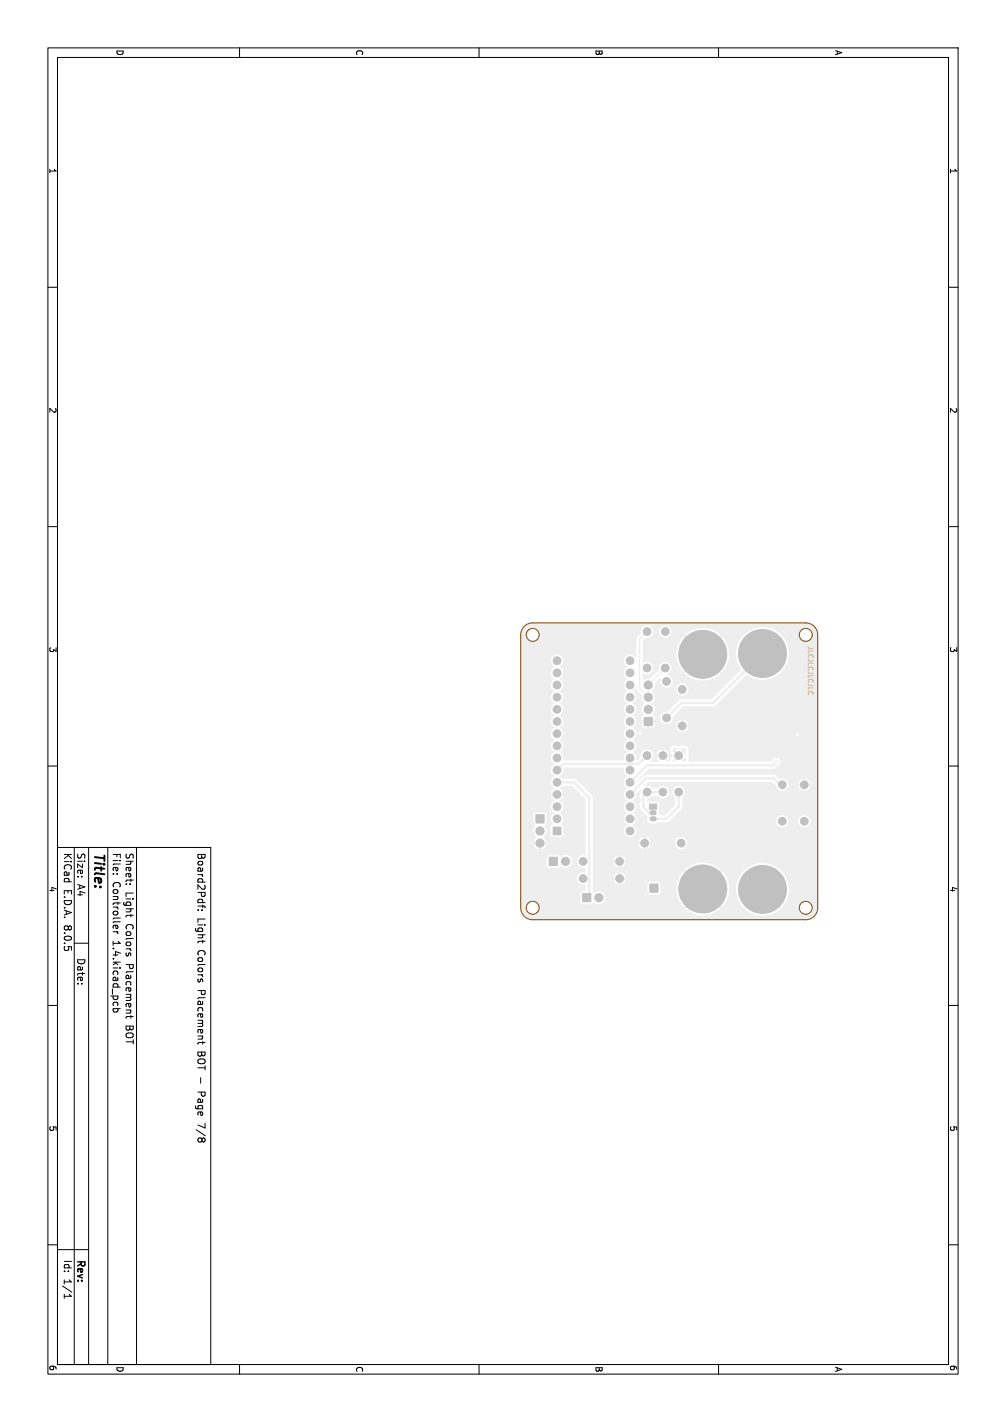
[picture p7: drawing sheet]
<svg xmlns="http://www.w3.org/2000/svg" width="210mm" height="297mm" viewBox="0 0 210 297" stroke-linecap="round" stroke-linejoin="round" font-family="sans-serif">
<g fill="#eee" stroke="#eee" stroke-width=".21">
<path d="M114.7 179.1h1.7v1.7h-1.7z"/>
<path d="M135.6 168h1.5v1h-1.5z"/>
<path d="M134.5 149.8h1.7v1.7h-1.7z"/>
<path d="M121.6 186.7h1.7v1.7h-1.7z"/>
<path d="M111.9 170.2h1.7v1.7h-1.7z"/>
<path d="M135.7 184.7h1.7v1.7h-1.7z"/>
<path d="M115.5 172.8h1.6v1.6h-1.6z"/>
<circle cx="159.2" cy="185.8" r="2.7"/>
<circle cx="159.2" cy="185.8" r="5"/>
<circle cx="139.1" cy="149.9" r=".8"/>
<circle cx="139.1" cy="142.3" r=".8"/>
<circle cx="118.1" cy="179.9" r=".85"/>
<circle cx="159.2" cy="136.5" r="2.7"/>
<circle cx="159.2" cy="136.5" r="5"/>
<circle cx="138.4" cy="165.4" r=".8"/>
<circle cx="138.4" cy="157.8" r=".8"/>
<circle cx="138.9" cy="139.5" r=".8"/>
<circle cx="138.9" cy="131.9" r=".8"/>
<circle cx="135.3" cy="148.2" r=".85"/>
<circle cx="135.3" cy="145.6" r=".85"/>
<circle cx="135.3" cy="143.1" r=".85"/>
<circle cx="125" cy="187.5" r=".85"/>
<circle cx="112.7" cy="173.6" r=".85"/>
<circle cx="112.7" cy="176.1" r=".85"/>
<circle cx="135.1" cy="157.8" r=".8"/>
<circle cx="135.1" cy="165.4" r=".8"/>
<circle cx="167.9" cy="171.5" r=".8"/>
<circle cx="167.9" cy="163.9" r=".8"/>
<circle cx="121.7" cy="179.9" r=".8"/>
<circle cx="129.4" cy="179.9" r=".8"/>
<circle cx="141.7" cy="157.8" r=".8"/>
<circle cx="141.7" cy="165.4" r=".8"/>
<circle cx="142.4" cy="144" r=".8"/>
<circle cx="142.4" cy="151.6" r=".8"/>
<circle cx="121.7" cy="183.5" r=".8"/>
<circle cx="129.4" cy="183.5" r=".8"/>
<circle cx="146.7" cy="185.7" r="2.7"/>
<circle cx="146.7" cy="185.7" r="5"/>
<circle cx="163.3" cy="171.5" r=".8"/>
<circle cx="163.3" cy="163.9" r=".8"/>
<circle cx="146.7" cy="136.7" r="2.7"/>
<circle cx="146.7" cy="136.7" r="5"/>
<circle cx="135.1" cy="139.5" r=".8"/>
<circle cx="135.1" cy="131.9" r=".8"/>
<circle cx="116.3" cy="171" r=".8"/>
<circle cx="116.3" cy="168.5" r=".8"/>
<circle cx="116.3" cy="165.9" r=".8"/>
<circle cx="116.3" cy="163.4" r=".8"/>
<circle cx="116.3" cy="160.9" r=".8"/>
<circle cx="116.3" cy="158.3" r=".8"/>
<circle cx="116.3" cy="155.8" r=".8"/>
<circle cx="116.3" cy="153.2" r=".8"/>
<circle cx="116.3" cy="150.7" r=".8"/>
<circle cx="116.3" cy="148.2" r=".8"/>
<circle cx="116.3" cy="145.6" r=".8"/>
<circle cx="116.3" cy="143.1" r=".8"/>
<circle cx="116.3" cy="140.5" r=".8"/>
<circle cx="116.3" cy="138" r=".8"/>
<circle cx="131.5" cy="138" r=".8"/>
<circle cx="131.5" cy="140.5" r=".8"/>
<circle cx="131.5" cy="143.1" r=".8"/>
<circle cx="131.5" cy="145.6" r=".8"/>
<circle cx="131.5" cy="148.2" r=".8"/>
<circle cx="131.5" cy="150.7" r=".8"/>
<circle cx="131.5" cy="153.2" r=".8"/>
<circle cx="131.5" cy="155.8" r=".8"/>
<circle cx="131.5" cy="158.3" r=".8"/>
<circle cx="131.5" cy="160.9" r=".8"/>
<circle cx="131.5" cy="163.4" r=".8"/>
<circle cx="131.5" cy="165.9" r=".8"/>
<circle cx="131.5" cy="168.5" r=".8"/>
<circle cx="131.5" cy="171" r=".8"/>
<circle cx="131.5" cy="173.6" r=".8"/>
<circle cx="142.2" cy="176.1" r=".8"/>
<circle cx="134.6" cy="176.1" r=".8"/>
<circle cx="162.1" cy="159.1" r=".4"/>
<circle cx="133.6" cy="153.2" r=".4"/>
<circle cx="166.5" cy="153.5" r=".4"/>
</g>
<path d="M136.1 169.7h.5M136.1 171h.5" fill="none" stroke="#eee" stroke-width="1.1"/>
<path d="M138.9 139.5l-3.6 3.6" fill="none" stroke="#eee" stroke-width=".3"/>
<circle cx="131.5" cy="163.4" r=".25" fill="#eee"/>
<path d="M159.2 136.5l-10.3 10.3h-6.6l-3.2 3.1M135.1 157.8l-1.8 1.8h-15.7l-1.3 1.3M162.1 159.1l-.7 .7h-26.3l-3.6 3.6M116.3 163.4h3.5l3.2 3.2v20.4l-.5 .5M138.4 165.4h-3.3l-.8 .8v2.4l1.1 1.1h.9M141.7 165.4v3.1l-2.6 2.5h-2.8M163.3 163.9h-.4l-1.3-1.3h-26.7l-3.4 3.3M121.7 183.5h1.3" fill="none" stroke="#eee" stroke-width=".5"/>
<path d="M135.1 131.9l-1.6 1.6v10.3l1.8 1.8" fill="none" stroke="#eee" stroke-width=".3"/>
<g fill="#eee">
<path d="M109.3 130.9l.8-.5 1.1-.3h57a2.49 2.49 0 0 1 2.5 2.5v57a2.5 2.5 0 0 1-2.4 2.5v-1.2h.3a1.35 1.35 0 0 0 .9-1.6 1.35 1.35 0 0 0-1.6-1v-15.5h.2a1.3 1.3 0 0 0 1.1-1.3 1.3 1.3 0 0 0-1-1.2v-5.1l.5-.3 .5-.7h-1v-.5h1l-.3-.6-.6-.4v-28.8h.3a1.35 1.35 0 0 0 .6-2.2 1.35 1.35 0 0 0-2.3 .4 1.35 1.35 0 0 0 1.4 1.8v28.8l-.1-.1v1h-.5v-1l-.8 .5-.3 .6h1v.5h-1l.3 .6 .6 .3 .2 .1v-1h.5v6.1a1.3 1.3 0 0 0-1.6 1.1 1.3 1.3 0 0 0 1.3 1.4v15.5a1.35 1.35 0 0 0-1 1.5 1.35 1.35 0 0 0 1.4 1.1v1.2h-9.1v-.8l.4-.1a5.5 5.5 0 0 0 4.7-3.4 5.5 5.5 0 0 0-1-5.7v-9.3h.2a1.31 1.31 0 0 0 .9-2.1 1.31 1.31 0 0 0-2.3 .2 1.31 1.31 0 0 0 1.2 1.9v9.3l-.3-.3a5.5 5.5 0 0 0-8.9 1.9 5.5 5.5 0 0 0 5.1 7.6v.8h-12.5v-.9h.5a5.5 5.5 0 0 0 3.2-1.5l-2.1-2.1 .3-.3 2.2 2a5.5 5.5 0 0 0 0-7.3l-2.2 2.1-.3-.4 2.1-2.1-.2-.2a5.5 5.5 0 0 0-7.2 .2l2.1 2.1-.3 .4-2.2-2.1-.4 .5v-5.1h.2a1.31 1.31 0 0 0 .8-2.1 1.31 1.31 0 0 0-2.2 .2 1.31 1.31 0 0 0 1.2 1.9v5.1l-.2 .3a5.5 5.5 0 0 0 .6 6.6l2.2-2.1 .3 .3-2.1 2.1 .2 .3a5.5 5.5 0 0 0 3.5 1.2v.9h-9.3v-5.2l.5-.4v-2l-.4-.3h-1.9l-.4 .3v2.1l.3 .2 1.9 .1v5.2h-2.6v-14.7l.8-.5 .2-.6h-.9v-.5h.9l-.2-.5-.8-.5v1h-.5v-1l-.7 .5-.3 .5h1v.5h-1l.3 .6 .5 .4 .2 .1v-1h.5v15.7h-5.2v-7.3l.8-.5 .2-.5h-.9v-.5h.9l-.4-.8-.6-.3v-1l.6-.3 .4-.7h-.9v-.5h.9l-.2-.6-.6-.4-.2-.1v1h-.5v-1l-.6 .3-.4 .8h.9v.5h-.9l.3 .5 .5 .4 .2 .1v-1h.5v3h-.5v-1l-.6 .3-.4 .8h.9v.5h-.9l.3 .5 .5 .4 .2 .1v-1h.5v8.3h-4.6v-3.2l.3-.1a1.37 1.37 0 0 0 .9-2 1.37 1.37 0 0 0-2.3-.2l-.1-.3-.1-19.9-3.5-3.7-2.8-.1-.6-.4 .1-.2a1.44 1.44 0 0 0 .7-1.4l.3-.3h12.3l.1 .2a1.42 1.42 0 0 0 .7 1.6 1.42 1.42 0 0 0-.8 1.3 1.42 1.42 0 0 0 .8 1.3 1.42 1.42 0 0 0-.8 1.2 1.42 1.42 0 0 0 .8 1.3 1.42 1.42 0 0 0-.8 1.3 1.42 1.42 0 0 0 .8 1.2l-.5 .5-.3 .6h.9v.5h-.9l.8 1.1a1.32 1.32 0 0 0-.4 2 1.32 1.32 0 0 0 2.1-.1 1.32 1.32 0 0 0-.7-2l.5-.4 .3-.6h-.8v-.5h.8l-.7-1.1a1.38 1.38 0 0 0 .7-1.3 1.38 1.38 0 0 0-.8-1.2l.1-.1a1.44 1.44 0 0 0 .7-1.4l1-.8v.7l-.2 .5v2.7l1.6 1.8a1.02 1.02 0 0 0 .8 1.4h.9l.4-.2h1.9l.4-.2 2.7-2.8 .1-2.3a1.32 1.32 0 0 0 .2-2 1.32 1.32 0 0 0-2 .1 1.32 1.32 0 0 0 .3 2v1.6l-2.1 2-1.1 .1-.2-.1 .1-2.3-.1-.3-.4-.1h-1.6l-.3 .1-.1-.1v-.7l.6-.2 .5-.4h1.1a1.33 1.33 0 0 0 1.9 .2 1.33 1.33 0 0 0 0-2 1.33 1.33 0 0 0-1.9 .3h-1.1l-.3-.3a1.61 1.61 0 0 0-1.4-.2v-.2l.8-.7h25.9l.8 .8a1.33 1.33 0 0 0 1.6 1 1.33 1.33 0 0 0 .9-1.7 1.33 1.33 0 0 0-1.8-.7l-.7-.7-.4-.2h-26.8l-.4 .2-1.4 1.4-.2-.1 2.6-2.7h26l.8-.5a.93 .93 0 0 0 .7-1.1 .93 .93 0 0 0-.9-.8 .93 .93 0 0 0-.9 .9h-17.3l-.1-2.9-.4-.4h-.6v-2.9l.7-.4 .3-.6h-1v-.5h1l-.3-.6-.7-.5v1h-.5v-1l-.6 .3-.5 .8h1v.5h-1l.3 .6 .6 .3 .2 .1v-1h.5v3.9l-2.5 .1-.3 .5v.7l.2 .3a.49 .49 0 0 1 .3 .5 .49 .49 0 0 1-.4 .4l-.2 .8h-.6l-.1-.2 .6-.8h-1v-.5h1l-.6-.8v-5.6a1.38 1.38 0 0 0 1.4-1.5l2.1-2.1 6.6-.1 6.6-6.6a5.6 5.6 0 0 0 7.2-.5 5.6 5.6 0 0 0 .6-7.2 5.5 5.5 0 0 0-7.7-1.1 5.5 5.5 0 0 0-1.2 7.7l-6.1 6.2-1.9 .1v-3.9l.5-.1a5.5 5.5 0 0 0 3.2-1.4l-2.1-2.1 .3-.4 2.2 2.1a5.5 5.5 0 0 0 0-7.4l-2.2 2.2-.3-.4 2.1-2.1-.2-.2a5.5 5.5 0 0 0-7.2 .2l2.1 2.1-.3 .4-2.2-2.1a5.5 5.5 0 0 0 0 7.4l2.2-2.2 .3 .4-2.1 2.1 .2 .2a5.5 5.5 0 0 0 3.5 1.3v3.9h-4.3v-.8h.2a1.31 1.31 0 0 0 .9-2.1 1.31 1.31 0 0 0-2.3 .2 1.31 1.31 0 0 0 1.2 1.9v.8l-.6 .1-2.4 2.4a1.31 1.31 0 0 0-1.6 1.2 1.31 1.31 0 0 0 1.3 1.4v5.6l-.5-.3v1h-.5v-1l-.6 .3-.3 .4-.1 .4h1v.5h-1l.5 .8v.2h-1.7l-.1-.2a1.32 1.32 0 0 0-.2-2.3 1.32 1.32 0 0 0-1.8 1.5l-.8 .7h-.2a1.61 1.61 0 0 0-.8-1.8 1.42 1.42 0 0 0 .8-1.2 1.42 1.42 0 0 0-.8-1.3 1.42 1.42 0 0 0 .8-1.3 1.42 1.42 0 0 0-.8-1.2 1.42 1.42 0 0 0 .8-1.3 1.42 1.42 0 0 0-.8-1.3 1.42 1.42 0 0 0 .8-1.2 1.42 1.42 0 0 0-.8-1.3 1.42 1.42 0 0 0 .8-1.3 1.42 1.42 0 0 0-.8-1.3l.8-.6 .2 .5 1 1a1.79 1.79 0 0 0 .7 1.7 1.54 1.54 0 0 0-.3 2.4l-.4 .3v.8h.9v.5h-.9v.9l.4 .2h.7v-.9h.5v.9h.6l.4-.2 .1-.9h-.9v-.5h.9l-.1-.8-.4-.3a1.58 1.58 0 0 0-.2-2.5 1.5 1.5 0 0 0 0-2.5 1.56 1.56 0 0 0 .7-1.6l1.1-1.2 .2 .2a1.33 1.33 0 0 0 .8 1.8 1.33 1.33 0 0 0 1.7-1 1.33 1.33 0 0 0-1.4-1.6l.1-.1a1.31 1.31 0 0 0 1-1.4 1.31 1.31 0 0 0-1.3-1.2v-5h.2a1.31 1.31 0 0 0 .8-2.1 1.31 1.31 0 0 0-2.2 .2 1.31 1.31 0 0 0 1.2 1.9v5h-.2a1.46 1.46 0 0 0-1.1 1.7l-1.9 1.9a1.49 1.49 0 0 0-1.4 .4l-.1-.2v-1.4a1.34 1.34 0 0 0 1.8-.2 1.34 1.34 0 0 0 0-1.8 1.34 1.34 0 0 0-1.8-.1v-4.7l.5-.6a1.34 1.34 0 0 0 1.7-1.2 1.34 1.34 0 0 0-1.5-1.4 1.34 1.34 0 0 0-1.1 1.7l-.9 1v3.9l-.2 .2a1.34 1.34 0 0 0-2.2-.2 1.34 1.34 0 0 0 .5 2.1 1.42 1.42 0 0 0-.8 1.2 1.42 1.42 0 0 0 .8 1.3 1.42 1.42 0 0 0-.8 1.3 1.42 1.42 0 0 0 .8 1.2 1.42 1.42 0 0 0-.8 1.3 1.42 1.42 0 0 0 .8 1.3 1.42 1.42 0 0 0-.8 1.3 1.42 1.42 0 0 0 .8 1.2 1.42 1.42 0 0 0-.8 1.3 1.42 1.42 0 0 0 .8 1.3 1.42 1.42 0 0 0-.8 1.2 1.42 1.42 0 0 0 .8 1.3 1.42 1.42 0 0 0-.8 1.3 1.42 1.42 0 0 0 .8 1.2 1.7 1.7 0 0 0-.8 1.8h-12.6a1.61 1.61 0 0 0-.8-1.8 1.42 1.42 0 0 0 .8-1.2 1.42 1.42 0 0 0-.8-1.3 1.42 1.42 0 0 0 .8-1.3 1.42 1.42 0 0 0-.8-1.2 1.42 1.42 0 0 0 .8-1.3 1.42 1.42 0 0 0-.8-1.3 1.42 1.42 0 0 0 .8-1.2 1.42 1.42 0 0 0-.8-1.3 1.42 1.42 0 0 0 .8-1.3 1.42 1.42 0 0 0-.8-1.3 1.42 1.42 0 0 0 .8-1.2 1.42 1.42 0 0 0-.8-1.3 1.42 1.42 0 0 0 .8-1.3 1.42 1.42 0 0 0-.8-1.2 1.34 1.34 0 0 0 .5-2.1 1.34 1.34 0 0 0-2.1 0 1.34 1.34 0 0 0 .6 2.1 1.42 1.42 0 0 0-.8 1.2 1.42 1.42 0 0 0 .8 1.3 1.42 1.42 0 0 0-.8 1.3 1.42 1.42 0 0 0 .8 1.2 1.42 1.42 0 0 0-.8 1.3 1.42 1.42 0 0 0 .8 1.3 1.42 1.42 0 0 0-.8 1.3 1.42 1.42 0 0 0 .8 1.2 1.42 1.42 0 0 0-.8 1.3 1.42 1.42 0 0 0 .8 1.3 1.42 1.42 0 0 0-.8 1.2 1.42 1.42 0 0 0 .8 1.3 1.42 1.42 0 0 0-.8 1.3 1.42 1.42 0 0 0 .8 1.2 1.42 1.42 0 0 0-.8 1.3 1.42 1.42 0 0 0 .8 1.3 1.42 1.42 0 0 0-.8 1.3 1.42 1.42 0 0 0 .8 1.2 1.42 1.42 0 0 0-.8 1.3 1.42 1.42 0 0 0 .8 1.3l-.5 .4-.3 .6h.8v.5h-.8l.7 1.1a1.38 1.38 0 0 0-.7 1.2 1.38 1.38 0 0 0 .8 1.2 1.46 1.46 0 0 0-.3 2.5l-.5 .5v1.9l.4 .3h1.7l.5-.4v-1.8l-.5-.6a1.39 1.39 0 0 0-.3-2.4 1.42 1.42 0 0 0 .8-1.2 1.42 1.42 0 0 0-.8-1.3l.5-.4 .3-.6h-.9v-.5h.9l-.3-.6-.5-.4 .6-.6 2.1 .1 2.7 2.7v11.7a1.37 1.37 0 0 0-1.8 1.3 1.37 1.37 0 0 0 1.8 1.3v1a1.37 1.37 0 0 0-1.8 1.3 1.37 1.37 0 0 0 1.8 1.3v1.3l-.8 .1-.3 .3 .1 2.1 .3 .2 1.9 .1 .6-.5 .6 .4 .4 .1v3.2h-6.9v-10.8l.2-.1a1.37 1.37 0 0 0 .9-2 1.37 1.37 0 0 0-2.2-.2l-.5-.4h-2.1l-.2 .4v1.8l.4 .5h1.9l.5-.5 .6 .4 .5 .1v10.8h-5.1v-14.7l.6-.3 .5-.8h-.9v-.5h.9l-.7-1a1.53 1.53 0 0 0 .2-2.4l.5-.4-.1-2.1-.3-.2h-1.9l-.4 .4v1.8l.4 .5a1.58 1.58 0 0 0 .3 2.5l-.4 .3-.3 .6h.9v.5h-.9a1.35 1.35 0 0 0 1.1 1.1v-.9h.5v15.6h-1.7v-1.2a1.35 1.35 0 0 0 1.3-1.3 1.35 1.35 0 0 0-1.3-1.3v-54.4h.3a1.35 1.35 0 0 0 .6-2.2 1.35 1.35 0 0 0-2.3 .4 1.35 1.35 0 0 0 1.4 1.8v54.4h-.1a1.35 1.35 0 0 0-1.3 1.4 1.35 1.35 0 0 0 1.4 1.2v1.2h-.1a2.49 2.49 0 0 1-2.5-2.5v-57l.1-.8z"/>
<path d="M140.4 158.6l.9-.7 .3 .3-.7 .9-.5-.1z"/>
<path d="M140.5 156.3l1 .1-.5 .3 .6 .7-.3 .4-.9-.8z"/>
<path d="M141.7 158.2l.4-.3 .7 .6 .3-.5 .1 1-.7 .1z"/>
<path d="M141.9 156.3h1.3v1.3h-.2l-.2-.5-.7 .7-.4-.4 .7-.7-.5-.2z"/>
</g>
<g fill="#fff" stroke="#fff" stroke-width=".21">
<circle cx="162.1" cy="159.1" r=".2"/>
<circle cx="133.6" cy="153.2" r=".2"/>
<circle cx="166.5" cy="153.5" r=".2"/>
<circle cx="159.2" cy="185.8" r="2.5"/>
<circle cx="139.1" cy="149.9" r=".4"/>
<circle cx="139.1" cy="142.3" r=".4"/>
<circle cx="115.5" cy="179.9" r=".5"/>
<circle cx="118.1" cy="179.9" r=".5"/>
<circle cx="159.2" cy="136.5" r="2.5"/>
<circle cx="138.4" cy="165.4" r=".4"/>
<circle cx="138.4" cy="157.8" r=".4"/>
<circle cx="136.3" cy="168.5" r=".37"/>
<circle cx="136.3" cy="169.7" r=".37"/>
<circle cx="136.3" cy="171" r=".37"/>
<circle cx="138.9" cy="139.5" r=".4"/>
<circle cx="138.9" cy="131.9" r=".4"/>
<circle cx="135.3" cy="150.7" r=".5"/>
<circle cx="135.3" cy="148.2" r=".5"/>
<circle cx="135.3" cy="145.6" r=".5"/>
<circle cx="135.3" cy="143.1" r=".5"/>
<circle cx="122.5" cy="187.5" r=".5"/>
<circle cx="125" cy="187.5" r=".5"/>
<circle cx="112.7" cy="171" r=".5"/>
<circle cx="112.7" cy="173.6" r=".5"/>
<circle cx="112.7" cy="176.1" r=".5"/>
<circle cx="135.1" cy="157.8" r=".4"/>
<circle cx="135.1" cy="165.4" r=".4"/>
<circle cx="167.9" cy="171.5" r=".4"/>
<circle cx="167.9" cy="163.9" r=".4"/>
<circle cx="121.7" cy="179.9" r=".4"/>
<circle cx="129.4" cy="179.9" r=".4"/>
<circle cx="141.7" cy="157.8" r=".4"/>
<circle cx="141.7" cy="165.4" r=".4"/>
<circle cx="142.4" cy="144" r=".4"/>
<circle cx="142.4" cy="151.6" r=".4"/>
<circle cx="136.5" cy="185.5" r=".5"/>
<circle cx="121.7" cy="183.5" r=".4"/>
<circle cx="129.4" cy="183.5" r=".4"/>
<circle cx="146.7" cy="185.7" r="2.5"/>
<circle cx="163.3" cy="171.5" r=".4"/>
<circle cx="163.3" cy="163.9" r=".4"/>
<circle cx="146.7" cy="136.7" r="2.5"/>
<circle cx="135.1" cy="139.5" r=".4"/>
<circle cx="135.1" cy="131.9" r=".4"/>
<circle cx="116.3" cy="173.6" r=".5"/>
<circle cx="116.3" cy="171" r=".5"/>
<circle cx="116.3" cy="168.5" r=".5"/>
<circle cx="116.3" cy="165.9" r=".5"/>
<circle cx="116.3" cy="163.4" r=".5"/>
<circle cx="116.3" cy="160.9" r=".5"/>
<circle cx="116.3" cy="158.3" r=".5"/>
<circle cx="116.3" cy="155.8" r=".5"/>
<circle cx="116.3" cy="153.2" r=".5"/>
<circle cx="116.3" cy="150.7" r=".5"/>
<circle cx="116.3" cy="148.2" r=".5"/>
<circle cx="116.3" cy="145.6" r=".5"/>
<circle cx="116.3" cy="143.1" r=".5"/>
<circle cx="116.3" cy="140.5" r=".5"/>
<circle cx="116.3" cy="138" r=".5"/>
<circle cx="131.5" cy="138" r=".5"/>
<circle cx="131.5" cy="140.5" r=".5"/>
<circle cx="131.5" cy="143.1" r=".5"/>
<circle cx="131.5" cy="145.6" r=".5"/>
<circle cx="131.5" cy="148.2" r=".5"/>
<circle cx="131.5" cy="150.7" r=".5"/>
<circle cx="131.5" cy="153.2" r=".5"/>
<circle cx="131.5" cy="155.8" r=".5"/>
<circle cx="131.5" cy="158.3" r=".5"/>
<circle cx="131.5" cy="160.9" r=".5"/>
<circle cx="131.5" cy="163.4" r=".5"/>
<circle cx="131.5" cy="165.9" r=".5"/>
<circle cx="131.5" cy="168.5" r=".5"/>
<circle cx="131.5" cy="171" r=".5"/>
<circle cx="131.5" cy="173.6" r=".5"/>
<circle cx="142.2" cy="176.1" r=".4"/>
<circle cx="134.6" cy="176.1" r=".4"/>
</g>
<g fill="#c0c0c0" stroke="#c0c0c0" stroke-width=".21">
<path d="M114.7 179.1h1.7v1.7h-1.7z"/>
<path d="M135.6 168h1.5v1h-1.5z"/>
<path d="M134.5 149.8h1.7v1.7h-1.7z"/>
<path d="M121.6 186.7h1.7v1.7h-1.7z"/>
<path d="M111.9 170.2h1.7v1.7h-1.7z"/>
<path d="M135.7 184.7h1.7v1.7h-1.7z"/>
<path d="M115.5 172.8h1.6v1.6h-1.6z"/>
<circle cx="159.2" cy="185.8" r="2.7"/>
<circle cx="159.2" cy="185.8" r="5"/>
<circle cx="139.1" cy="149.9" r=".8"/>
<circle cx="139.1" cy="142.3" r=".8"/>
<circle cx="118.1" cy="179.9" r=".85"/>
<circle cx="159.2" cy="136.5" r="2.7"/>
<circle cx="159.2" cy="136.5" r="5"/>
<circle cx="138.4" cy="165.4" r=".8"/>
<circle cx="138.4" cy="157.8" r=".8"/>
<circle cx="138.9" cy="139.5" r=".8"/>
<circle cx="138.9" cy="131.9" r=".8"/>
<circle cx="135.3" cy="148.2" r=".85"/>
<circle cx="135.3" cy="145.6" r=".85"/>
<circle cx="135.3" cy="143.1" r=".85"/>
<circle cx="125" cy="187.5" r=".85"/>
<circle cx="112.7" cy="173.6" r=".85"/>
<circle cx="112.7" cy="176.1" r=".85"/>
<circle cx="135.1" cy="157.8" r=".8"/>
<circle cx="135.1" cy="165.4" r=".8"/>
<circle cx="167.9" cy="171.5" r=".8"/>
<circle cx="167.9" cy="163.9" r=".8"/>
<circle cx="121.7" cy="179.9" r=".8"/>
<circle cx="129.4" cy="179.9" r=".8"/>
<circle cx="141.7" cy="157.8" r=".8"/>
<circle cx="141.7" cy="165.4" r=".8"/>
<circle cx="142.4" cy="144" r=".8"/>
<circle cx="142.4" cy="151.6" r=".8"/>
<circle cx="121.7" cy="183.5" r=".8"/>
<circle cx="129.4" cy="183.5" r=".8"/>
<circle cx="146.7" cy="185.7" r="2.7"/>
<circle cx="146.7" cy="185.7" r="5"/>
<circle cx="163.3" cy="171.5" r=".8"/>
<circle cx="163.3" cy="163.9" r=".8"/>
<circle cx="146.7" cy="136.7" r="2.7"/>
<circle cx="146.7" cy="136.7" r="5"/>
<circle cx="135.1" cy="139.5" r=".8"/>
<circle cx="135.1" cy="131.9" r=".8"/>
<circle cx="116.3" cy="171" r=".8"/>
<circle cx="116.3" cy="168.5" r=".8"/>
<circle cx="116.3" cy="165.9" r=".8"/>
<circle cx="116.3" cy="163.4" r=".8"/>
<circle cx="116.3" cy="160.9" r=".8"/>
<circle cx="116.3" cy="158.3" r=".8"/>
<circle cx="116.3" cy="155.8" r=".8"/>
<circle cx="116.3" cy="153.2" r=".8"/>
<circle cx="116.3" cy="150.7" r=".8"/>
<circle cx="116.3" cy="148.2" r=".8"/>
<circle cx="116.3" cy="145.6" r=".8"/>
<circle cx="116.3" cy="143.1" r=".8"/>
<circle cx="116.3" cy="140.5" r=".8"/>
<circle cx="116.3" cy="138" r=".8"/>
<circle cx="131.5" cy="138" r=".8"/>
<circle cx="131.5" cy="140.5" r=".8"/>
<circle cx="131.5" cy="143.1" r=".8"/>
<circle cx="131.5" cy="145.6" r=".8"/>
<circle cx="131.5" cy="148.2" r=".8"/>
<circle cx="131.5" cy="150.7" r=".8"/>
<circle cx="131.5" cy="153.2" r=".8"/>
<circle cx="131.5" cy="155.8" r=".8"/>
<circle cx="131.5" cy="158.3" r=".8"/>
<circle cx="131.5" cy="160.9" r=".8"/>
<circle cx="131.5" cy="163.4" r=".8"/>
<circle cx="131.5" cy="165.9" r=".8"/>
<circle cx="131.5" cy="168.5" r=".8"/>
<circle cx="131.5" cy="171" r=".8"/>
<circle cx="131.5" cy="173.6" r=".8"/>
<circle cx="142.2" cy="176.1" r=".8"/>
<circle cx="134.6" cy="176.1" r=".8"/>
</g>
<path d="M136.1 169.7h.5M136.1 171h.5" fill="none" stroke="#c0c0c0" stroke-width="1.1"/>
<g fill="none" stroke="#804000" stroke-width=".21">
<path d="M109.4 130.8l.9-.5 .9-.2h57a2.5 2.5 0 0 1 2.5 2.5v57a2.5 2.5 0 0 1-2.5 2.5h-57a2.5 2.5 0 0 1-2.5-2.5v-57l.2-.9z"/>
<circle cx="111.2" cy="132.6" r="1.35"/>
<circle cx="168.2" cy="132.6" r="1.35"/>
<circle cx="111.2" cy="189.6" r="1.35"/>
<circle cx="168.2" cy="189.6" r="1.35"/>
</g>
<circle cx="133.7" cy="167.1" r=".01" fill="#804000" stroke="#804000" stroke-width=".21"/>
<g fill="none" stroke="#000" stroke-width=".21">
<path d="M10 10h190v277h-190zM12 12h186v273h-186zM50 10v2M100 10v2M150 10v2M10 60h2M198 60h2M10 110h2M198 110h2M10 160h2M198 160h2M12 177h32v108h-32z"/>
<path d="M15.5 177v108M18.5 177v108M22.5 177v108M28.5 177v108M15.5 197h3M23.6 182.5h.2M23.6 193.7l.1 .2M23.6 194.6h1M24.1 193.2l.2 .8 .3-.3M24.3 194.6l.3 .4M24.4 182.5h.1M26.3 184.7h.2"/>
<path d="M26.3 191.4v.1M27.1 184.7h.1M27.3 191v.5M41.3 189.2h1.3l.2 .4M41.3 190.1h.2M41.3 196.8v.2M42.1 190.1h.1M42.3 189v.6M42.3 196.4v.6M10 210h2M23.6 210.7h1.5M23.7 210.7l-.1 .4 .3 .3 .6-.2v-.5"/>
<path d="M27.3 212.1v.6M27.8 212.3h-1.3l-.2 .4M42.3 217.5v.6M42.8 217.7h-1.3l-.2 .4M198 210h2M42.8 234.6v1M10 260h2M198 260h2M12 261h6.5M13.4 270.3v.9M14.5 270.3l.4 .4h-1.5M50 285v2"/>
<path d="M100 285v2M150 285v2"/>
</g>
<text font-size="2.8" x="19.1" y="178" transform="rotate(90 19.1 178)">Title:</text>
<g font-size="2.1">
<text x="13.1" y="178" transform="rotate(90 13.1 178)">KiCad</text>
<text x="15.9" y="178" transform="rotate(90 15.9 178)">Size:</text>
<text x="23.3" y="178" transform="rotate(90 23.3 178)">File:</text>
<text x="26" y="178" transform="rotate(90 26 178)">Sheet:</text>
<text x="41" y="178" transform="rotate(90 41 178)">Board2Pdf:</text>
<text x="13.1" y="185.7" transform="rotate(90 13.1 185.7)">E.D.A.</text>
<text x="15.9" y="184.7" transform="rotate(90 15.9 184.7)">A4</text>
<text x="23.3" y="184.1" transform="rotate(90 23.3 184.1)">Controller</text>
<text x="26" y="186.2" transform="rotate(90 26 186.2)">Light</text>
<text x="41" y="191.7" transform="rotate(90 41 191.7)">Light</text>
<text x="13.1" y="193.3" transform="rotate(90 13.1 193.3)">8.0.5</text>
<text x="23.3" y="196.5" transform="rotate(90 23.3 196.5)">1.4.kicad_pcb</text>
<text x="26" y="193" transform="rotate(90 26 193)">Colors</text>
<text x="15.9" y="200" transform="rotate(90 15.9 200)">Date:</text>
<text x="26" y="201.5" transform="rotate(90 26 201.5)">Placement</text>
<text x="41" y="198.4" transform="rotate(90 41 198.4)">Colors</text>
<text x="41" y="206.9" transform="rotate(90 41 206.9)">Placement</text>
<text x="26" y="214.5" transform="rotate(90 26 214.5)">BOT</text>
<text x="41" y="219.9" transform="rotate(90 41 219.9)">BOT -</text>
<text x="41" y="228.5" transform="rotate(90 41 228.5)">Page</text>
<text x="41" y="235.3" transform="rotate(90 41 235.3)">7/8</text>
<text x="13.1" y="263" transform="rotate(90 13.1 263)">Id:</text>
<text x="15.7" y="263" transform="rotate(90 15.7 263)">Rev:</text>
<text x="13.1" y="267.1" transform="rotate(90 13.1 267.1)">1/1</text>
</g>
<g font-size="1.8">
<text x="24.1" y="10.3" transform="rotate(90 24.1 10.3)">D</text>
<text x="74.1" y="10.3" transform="rotate(90 74.1 10.3)">C</text>
<text x="124.1" y="10.3" transform="rotate(90 124.1 10.3)">B</text>
<text x="174.1" y="10.3" transform="rotate(90 174.1 10.3)">A</text>
<text x="10.1" y="35" transform="rotate(90 10.1 35)">1</text>
<text x="198.1" y="35" transform="rotate(90 198.1 35)">1</text>
<text x="10.1" y="85" transform="rotate(90 10.1 85)">2</text>
<text x="198.1" y="85" transform="rotate(90 198.1 85)">2</text>
<text x="10.1" y="135" transform="rotate(90 10.1 135)">3</text>
<text x="198.1" y="135" transform="rotate(90 198.1 135)">3</text>
<text x="10.1" y="185" transform="rotate(90 10.1 185)">4</text>
<text x="198.1" y="185" transform="rotate(90 198.1 185)">4</text>
<text x="10.1" y="235" transform="rotate(90 10.1 235)">5</text>
<text x="198.1" y="235" transform="rotate(90 198.1 235)">5</text>
<text x="10.1" y="285" transform="rotate(90 10.1 285)">6</text>
<text x="24.1" y="285.3" transform="rotate(90 24.1 285.3)">D</text>
<text x="74.1" y="285.3" transform="rotate(90 74.1 285.3)">C</text>
<text x="124.1" y="285.3" transform="rotate(90 124.1 285.3)">B</text>
<text x="174.1" y="285.4" transform="rotate(90 174.1 285.4)">A</text>
<text x="198.1" y="285" transform="rotate(90 198.1 285)">6</text>
</g>
<text font-size="1.4" fill="#cca" x="168.6" y="134.8" transform="rotate(90 168.6 134.8)">JLCJLCJLCJLC</text>
</svg>
